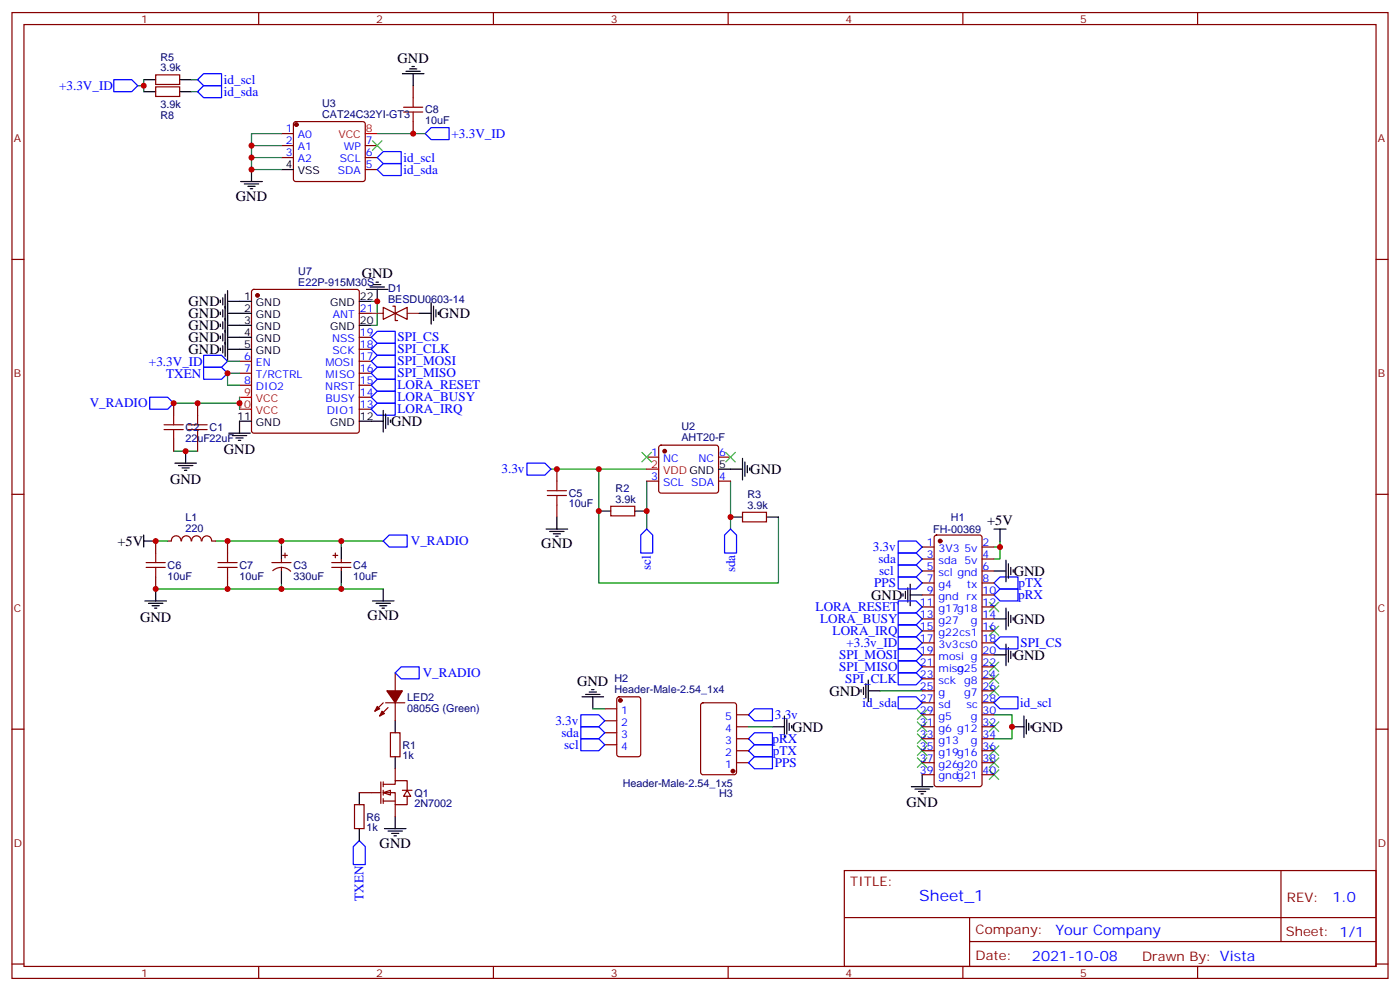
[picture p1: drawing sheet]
<svg xmlns="http://www.w3.org/2000/svg" width="412mm" height="292mm" viewBox="0 0 412 292" stroke-linecap="round" stroke-linejoin="round" font-family="sans-serif">
<g fill="none" stroke="#870000" stroke-width=".35">
<path d="M3.5 3.7h405.4v284.3h-405.4zM7.1 7.2h398.2v277.3h-398.2zM76.2 3.7v3.5M145.3 3.7v3.5M214.5 3.7v3.5M283.6 3.7v3.5M352.8 3.7v3.5M45.9 25.6h7v2.8h-7zM45.9 22h7v2.9h-7zM82.9 39.3h3.5M86.7 36l.4-.2h19.8l.5 .2 .2 .5v16.2l-.2 .5-.5 .2h-19.8l-.5-.2-.2-.5v-16.2zM121.7 25.2v3.6"/>
<path d="M121.7 35.8v3.5M82.9 42.9h3.5M82.9 46.4h3.5M107.6 42.9h3.5M107.6 46.4h3.5M107.6 49.9h3.5M3.5 76.4h3.6M405.3 76.4h3.6M74.3 85.4l.5-.2h30.3l.5 .2 .2 .5v40.9l-.2 .5-.5 .2h-30.3l-.5-.2-.2-.5v-40.9zM105.8 99.3h3.6M105.8 92.3h3.6M112.9 90.5l3.5 1.8-3.5 1.7z"/>
<path d="M115.7 90.1h.7v4.3h.7M116.4 92.3l3.5-1.8v3.5zM51.2 118.7v3.5M58.2 118.7v3.5M70.6 106.4h3.5M70.6 109.9h3.5M70.6 113.4h3.5M105.8 106.4h3.6M105.8 109.9h3.6M105.8 113.4h3.6M105.8 116.9h3.6M105.8 102.8h3.6"/>
<path d="M51.2 129.3v3.5M58.2 129.3v3.5M105.8 120.5h3.6M3.5 145.5h3.6M49.4 159.3h1M50.5 159.3a1.41 1.41 0 0 1 1.4-1.6 1.41 1.41 0 0 1 1.4 1.6M53.5 159.3a1.41 1.41 0 0 1 1.4-1.6 1.41 1.41 0 0 1 1.4 1.6M56.5 159.3a1.41 1.41 0 0 1 1.4-1.6 1.41 1.41 0 0 1 1.4 1.6M59.5 159.3a1.41 1.41 0 0 1 1.4-1.5 1.41 1.41 0 0 1 1.4 1.5M62.4 159.3h1.1M405.3 145.5h3.6M80.1 165.6h5.6"/>
<path d="M80.4 168a3.8 3.8 0 0 1 5.2 .2M82.9 164.6v1M82.9 167v1.1M83.3 163.5h1.4M84 162.8v1.4M116.4 198.1v5.3M3.5 214.7h3.6M112.9 206.9l-2.5 2.5M113.6 206.9h5.6M114.3 208.3l-2.5 2.5M115 215.7h2.8v7.1h-2.8zM116.4 206.9v5.3"/>
<path d="M405.3 214.7h3.6M104.4 236.9h2.8v7h-2.8zM248.7 256.3h156.6v28.2h-156.6zM377.3 256.3v20.9M248.7 270.1h156.5M285.6 277.2h119.6M285.6 270.1v14.2M3.5 283.8h3.6M76.2 284.5v3.5M145.3 284.5v3.5M214.5 284.5v3.5M283.6 284.5v3.5"/>
<path d="M352.8 284.5v3.5M405.3 283.8h3.6"/>
</g>
<g fill="#870000" stroke="#870000" stroke-width=".35">
<path d="M112.5 209.4l.7 .7-1.4 .7z"/>
<path d="M111.1 208l.7 .7-1.4 .7z"/>
<path d="M113.9 203.4h4.6l-2.1 3.5z"/>
<circle cx="75.8" cy="87" r=".53"/>
<circle cx="87.3" cy="36.7" r=".53"/>
</g>
<g fill="none" stroke="#000" stroke-width=".35">
<path d="M121.4 19.6h.7M42.3 27h3.6M42.3 23.5h3.6M52.9 27h3.5M52.9 23.5h3.5M118.5 21.7h6.4M119.6 21h4.2M120.6 20.3h2.2M121.7 21.7v3.5M70.9 53.4h6.4M72 54.2h4.2M73 54.9h2.1"/>
<path d="M73.7 55.6h.7M74.1 49.9v3.5M82.9 49.9h3.5M64.9 88.4v.7M64.9 91.9v.7M64.9 95.4v.7M64.9 99v.7M65.6 87.7v2.1M65.6 91.2v2.1M65.6 94.7v2.1M65.6 98.2v2.2M66.3 86.6v18.4"/>
<path d="M67 88.7h7.1M67 92.3h7.1M67 95.8h7.1M67 99.3h7.1M67 85.5v20.5M105.8 88.7h3.6M105.8 95.8h3.6M107.9 85.2h6.4M109 84.5h4.2M110.1 83.8h2.1M110.8 83.1h.7M111.1 85.2v3.5"/>
<path d="M123.5 92.3h3.5M127 89.1v6.3M127.7 90.1v4.3M128.4 91.2v2.1M129.1 91.9v.7M64.9 102.5v.7M65.6 101.8v2.1M67 102.8h7.1M51.5 136.3h6.4M52.6 137.1h4.2M53.6 137.8h2.1M54.3 138.5h.7"/>
<path d="M54.7 132.8v3.5M67.4 127.5h6.3M68.4 128.2h4.3M69.5 128.9h2.1M70.2 129.6h.7M74.1 124h-3.5v3.5M105.8 124h7.1M112.9 120.8v6.4M113.6 121.9v4.2M114.3 122.9v2.2M115 123.6v.8M42.3 159.3h3.6"/>
<path d="M42.3 157.5v3.5M292.8 155.8h3.5M294.6 155.8v3.5M42.7 176.9h6.3M43.7 177.6h4.3M44.8 178.3h2.1M45.5 179h.7M45.9 173.4v3.5M82.9 161v3.6M82.9 168.1v3.5M109.7 176.9h6.4M110.8 177.6h4.2"/>
<path d="M111.8 178.3h2.1M112.5 179h.7M112.9 173.4v3.5M266 174.8v.7M266.7 174.1v2.1M267.4 173v4.3M268.1 175.2h3.5M268.1 172v6.3M292.8 168.1h3.5M296.3 164.9v6.4M296.3 179v6.4M297 166v4.2"/>
<path d="M297.7 167v2.2M298.4 167.7v.8M292.8 182.2h3.5M292.8 192.8h3.5M296.3 189.6v6.4M297 180.1v4.2M297 190.7v4.2M297.7 181.2v2.1M297.7 191.7v2.2M298.4 181.9v.7M298.4 192.4v.7M116.4 212.2v3.5"/>
<path d="M253.6 203v.7M254.4 202.3v2.1M255.1 201.3v4.2M255.8 203.4h3.5M255.8 200.2v6.4M298.1 214h3.5M301.6 210.8v6.3M302.3 211.8v4.3M303 212.9v2.1M303.7 213.6v.7M105.8 233.4v3.5M116.4 222.8v3.5"/>
<path d="M268.5 231.6h6.3M269.5 232.3h4.3M270.6 233h2.1M271.3 233.7h.7M271.6 228.1v3.5M105.8 243.9v3.6M113.2 243.9h6.4M114.3 244.7h4.2M115.4 245.4h2.1M116.1 246.1h.7M116.4 240.4v3.5"/>
</g>
<path d="M107.6 39.3h3.5M70.6 116.9h3.5M70.6 120.5h3.5" fill="none" stroke="#f00" stroke-width=".35"/>
<g fill="none" stroke="#00f" stroke-width=".35">
<path d="M33.5 23.5h5.3l1.8 1.7-1.8 1.8h-5.3zM60 25.2h5.3v3.6h-5.3l-1.8-1.8zM60 21.7h5.3v3.5h-5.3l-1.8-1.7zM125.2 39.3l1.8-1.7h5.3v3.5h-5.3zM111.1 49.9l1.8-1.7h5.3v3.5h-5.3zM111.1 46.4l1.8-1.8h5.3v3.6h-5.3zM109.4 99.3l1.7-1.8h5.3v3.6h-5.3zM44.1 116.9h5.3l1.8 1.8-1.8 1.8h-5.3zM60 108.1h5.3l1.7 1.8-1.7 1.8h-5.3zM109.4 106.4l1.7-1.8h5.3v3.5h-5.3zM109.4 109.9l1.7-1.8h5.3v3.6h-5.3zM109.4 113.4l1.7-1.7h5.3v3.5h-5.3z"/>
<path d="M109.4 116.9l1.7-1.7h5.3v3.5h-5.3zM109.4 102.8l1.7-1.7h5.3v3.5h-5.3zM109.4 120.5l1.7-1.8h5.3v3.5h-5.3zM112.9 159.3l1.8-1.8h5.2v3.5h-5.2zM264.6 166.3h5.3l1.7 1.8-1.7 1.8h-5.3zM264.6 162.8h5.3l1.7 1.8-1.7 1.7h-5.3zM264.6 176.9h5.3l1.7 1.8-1.7 1.7h-5.3zM294.6 173.4h5.3v3.5h-5.3l-1.8-1.7zM294.6 169.9h5.3v3.5h-5.3l-1.8-1.8zM264.6 187.5h5.3l1.7 1.8-1.7 1.7h-5.3zM264.6 198.1h5.3l1.7 1.7-1.7 1.8h-5.3zM264.6 184h5.3l1.7 1.7-1.7 1.8h-5.3z"/>
<path d="M264.6 180.4h5.3l1.7 1.8-1.7 1.8h-5.3zM264.6 194.6h5.3l1.7 1.7-1.7 1.8h-5.3zM264.6 191h5.3l1.7 1.8-1.7 1.8h-5.3zM294.6 187.5h5.3v3.5h-5.3l-1.8-1.7zM264.6 205.1h5.3l1.7 1.8-1.7 1.8h-5.3zM292.8 206.9l1.8-1.8h5.3v3.6h-5.3zM105.8 247.5l1.8 1.7v5.3h-3.5v-5.3z"/>
</g>
<g fill="none" stroke="#008700" stroke-width=".35">
<path d="M40.6 25.2h1.7M42.3 23.5v3.5M56.4 27h1.8M56.4 23.5h1.8M82.9 39.3h-8.8v10.6h8.8M111.1 39.3h14.1M74.1 46.4h8.8M74.1 42.9h8.8M109.4 88.7h1.7v7.1h-1.7M51.2 118.7h19.4M70.6 109.9h-3.6v3.5h3.6M70.6 116.9v3.6"/>
<path d="M51.2 132.8h7M45.9 159.3h3.5M63.5 159.3h49.4M82.9 159.3v1.7M100.5 159.3v1.7M294.6 159.3v5.3h-1.8M82.9 171.6v1.8h-37M292.8 161h1.8M259.3 203.4h12.3M292.8 210.4h5.3v7.1h-5.3"/>
</g>
<path d="M109.4 92.3h3.5M119.9 92.3h3.6" fill="none" stroke="#8c2424" stroke-width=".35"/>
<path d="M118.9 33h5.6M118.9 31.6h5.6M121.7 28.8v2.8M121.7 33v2.8M48.3 126.5h5.7M48.3 125.1h5.7M51.2 122.2v2.9M51.2 126.5v2.8M55.4 126.5h5.6M55.4 125.1h5.6M58.2 122.2v2.9M58.2 126.5v2.8" fill="none" stroke="#a10000" stroke-width=".35"/>
<g fill="none" stroke="#3c3" stroke-width=".35">
<path d="M109.7 41.5l2.8 2.8M112.5 41.5l-2.8 2.8M291.4 177.3l2.8 2.8M294.2 177.3l-2.8 2.8M291.4 194.9l2.8 2.8M291.4 184.3l2.8 2.8M291.4 198.4l2.8 2.9M294.2 194.9l-2.8 2.8M294.2 198.4l-2.8 2.9M294.2 184.3l-2.8 2.8M270.2 209l2.8 2.8M270.2 212.5l2.8 2.9"/>
<path d="M270.2 216.1l2.8 2.8M270.2 219.6l2.8 2.8M273 209l-2.8 2.8M273 212.5l-2.8 2.9M273 216.1l-2.8 2.8M273 219.6l-2.8 2.8M291.4 212.5l2.8 2.9M291.4 202l2.8 2.8M291.4 219.6l2.8 2.8M294.2 202l-2.8 2.8M294.2 212.5l-2.8 2.9M294.2 219.6l-2.8 2.8"/>
<path d="M270.2 223.1l2.8 2.9M273 223.1l-2.8 2.9M291.4 226.7l2.8 2.8M291.4 223.1l2.8 2.9M294.2 226.7l-2.8 2.8M294.2 223.1l-2.8 2.9"/>
</g>
<g fill="#fff" stroke="#870000" stroke-width=".35">
<path d="M112.9 233.4l2.1-.7v1.4z"/>
<path d="M119.9 232.7l1.1 1.7h-2.1z"/>
</g>
<g fill="none" stroke="#870000" stroke-width=".35">
<path d="M164 138.1v3.5M190.5 134.6h3.5M194.3 131.3l.4-.2h16.3l.5 .2 .2 .5v12.7l-.3 .5-.4 .2h-16.3l-.5-.3-.2-.4v-12.7zM211.7 134.6h3.5M45.9 159.3v3.5M67 159.3v3.5M164 148.7v3.5M179.9 149h7.1v2.9h-7.1zM190.5 141.6h3.5M211.7 141.6h3.5M218.7 150.8h7.1v2.8h-7.1zM45.9 169.9v3.5"/>
<path d="M67 169.9v3.5M97.7 165.6h5.7M97.7 167h5.7M98.1 163.5h1.4M98.8 162.8v1.4M100.5 164.6v1M100.5 167v1.1M178.2 208.7h3.5M178.2 212.2h3.5M178.2 215.7h3.5M178.2 219.3h3.5M181.9 205.3l.5-.2h5.6l.7 .5v16.5l-.4 .6-5.9 .1-.7-.5v-16.5z"/>
<path d="M206.6 207.1l.5-.2h9.2l.6 .4 .1 20.1-.5 .6-9.4 .1-.7-.5v-20zM217 217.5h3.5M217 214h3.5M217 210.4h3.5M105.8 233.4h6.4M112.2 230.2v6.3M112.9 230.9h3.5v-1.1h3.5v2.9M112.9 233.4h3.5v3.5h3.5v-2.5M112.9 235.8h3.5M112.9 230.2v1.4M112.9 232.7v1.4M112.9 235.1v1.4"/>
<path d="M116.4 226.3v3.5M116.4 236.9v3.5M118.5 232.7h2.9M217 224.5h3.5M217 221h3.5"/>
</g>
<path d="M67 106.4h3.6M162.3 138.1h28.2M176.4 138.1v33.5h52.9v-19.4M190.5 141.6v14.2M215.2 141.6v14.2M82.9 173.4h30M100.5 171.6v1.8M174.6 208.7h3.6M220.5 214h7" fill="none" stroke="#008700" stroke-width=".35"/>
<g fill="none" stroke="#000" stroke-width=".35">
<path d="M211.7 138.1h7M218.7 134.9v6.4M219.4 136v4.2M220.1 137.1v2.1M220.8 137.8v.7M160.9 155.8h6.3M161.9 156.5h4.3M163 157.2h2.1M163.7 157.9h.7M164 152.2v3.6M176.4 150.5h3.5M187 150.5h3.5"/>
<path d="M215.2 152.2h3.5M225.8 152.2h3.5M100.5 161v3.6M100.5 168.1v3.5M171.4 205.1h6.4M172.5 204.4h4.2M173.6 203.7h2.1M174.3 203h.7M174.6 205.1v3.6M227.5 214h3.6M231.1 210.8v6.3M231.8 211.8v4.3"/>
<path d="M232.5 212.9v2.1M233.2 213.6v.7"/>
</g>
<g fill="none" stroke="#00f" stroke-width=".35">
<path d="M60 104.6h5.3l1.7 1.8-1.7 1.7h-5.3zM155.2 136.3h5.3l1.8 1.8-1.8 1.8h-5.3zM190.5 155.8l1.8 1.7v5.3h-3.6v-5.3zM215.2 155.8l1.8 1.7v5.3h-3.6v-5.3zM264.6 159.3h5.3l1.7 1.7-1.7 1.8h-5.3zM264.6 169.9h5.3l1.7 1.7-1.7 1.8h-5.3zM116.4 198.1l1.8-1.8h5.3v3.5h-5.3zM171.1 210.4h5.3l1.8 1.8-1.8 1.8h-5.3zM171.1 217.5h5.3l1.8 1.8-1.8 1.7h-5.3zM171.1 214h5.3l1.8 1.7-1.8 1.8h-5.3zM222.2 208.7h5.3v3.5h-5.3l-1.7-1.8zM222.2 215.7h5.3v3.6h-5.3l-1.7-1.8z"/>
<path d="M222.2 219.3h5.3v3.5h-5.3l-1.7-1.8zM222.2 222.8h5.3v3.5h-5.3l-1.7-1.8z"/>
</g>
<g fill="#870000" stroke="#870000" stroke-width=".35">
<circle cx="195.8" cy="132.8" r=".53"/>
<circle cx="182.7" cy="206.2" r=".53"/>
<circle cx="215.9" cy="227" r=".53"/>
</g>
<path d="M190.5 138.1h3.5" fill="none" stroke="#f00" stroke-width=".35"/>
<path d="M189.1 133.2l2.8 2.8M191.9 133.2l-2.8 2.8M213.8 133.2l2.8 2.8M216.6 133.2l-2.8 2.8" fill="none" stroke="#3c3" stroke-width=".35"/>
<path d="M161.2 145.9h5.7M161.2 144.5h5.7M164 141.6v2.9M164 145.9v2.8M43 167h5.7M43 165.6h5.7M45.9 162.8v2.8M45.9 167v2.9M64.2 167h5.6M64.2 165.6h5.6M67 162.8v2.8M67 167v2.9" fill="none" stroke="#a10000" stroke-width=".35"/>
<g fill="#c00">
<circle cx="111.1" cy="88.7" r=".88"/>
<circle cx="54.7" cy="132.8" r=".88"/>
<circle cx="70.6" cy="118.7" r=".88"/>
<circle cx="67" cy="109.9" r=".88"/>
<circle cx="100.5" cy="159.3" r=".88"/>
<circle cx="82.9" cy="159.3" r=".88"/>
<circle cx="58.2" cy="118.7" r=".88"/>
<circle cx="51.2" cy="118.7" r=".88"/>
<circle cx="121.7" cy="39.3" r=".88"/>
<circle cx="74.1" cy="46.4" r=".88"/>
<circle cx="74.1" cy="42.9" r=".88"/>
<circle cx="74.1" cy="49.9" r=".88"/>
<circle cx="298.1" cy="214" r=".88"/>
<circle cx="294.6" cy="161" r=".88"/>
<circle cx="42.3" cy="25.2" r=".88"/>
<circle cx="176.4" cy="138.1" r=".88"/>
<circle cx="82.9" cy="173.4" r=".88"/>
<circle cx="190.5" cy="150.5" r=".88"/>
<circle cx="176.4" cy="150.5" r=".88"/>
<circle cx="215.2" cy="152.2" r=".88"/>
<circle cx="164" cy="138.1" r=".88"/>
<circle cx="100.5" cy="173.4" r=".88"/>
<circle cx="45.9" cy="173.4" r=".88"/>
<circle cx="45.9" cy="159.3" r=".88"/>
<circle cx="67" cy="173.4" r=".88"/>
<circle cx="67" cy="159.3" r=".88"/>
</g>
<g fill="none" stroke="#870000" stroke-width=".35">
<path d="M275.4 157.7l.5-.2h12.7l.5 .2 .2 .5v72.7l-.3 .5-.4 .2h-12.7l-.5-.2-.2-.5v-72.7zM271.6 161h3.6M271.6 164.6h3.6M271.6 168.1h3.6M271.6 171.6h3.6M271.6 175.2h3.6M271.6 178.7h3.6M289.3 161h3.5M289.3 164.6h3.5M289.3 168.1h3.5M289.3 171.6h3.5M289.3 175.2h3.5"/>
<path d="M289.3 178.7h3.5M271.6 182.2h3.6M271.6 185.7h3.6M271.6 189.3h3.6M271.6 199.8h3.6M271.6 192.8h3.6M271.6 196.3h3.6M289.3 182.2h3.5M289.3 185.7h3.5M289.3 189.3h3.5M289.3 199.8h3.5M289.3 192.8h3.5"/>
<path d="M289.3 196.3h3.5M271.6 217.5h3.6M271.6 214h3.6M271.6 210.4h3.6M271.6 206.9h3.6M271.6 203.4h3.6M289.3 217.5h3.5M289.3 214h3.5M289.3 210.4h3.5M289.3 206.9h3.5M289.3 203.4h3.5M271.6 228.1h3.6"/>
<path d="M271.6 224.5h3.6M271.6 221h3.6M289.3 228.1h3.5M289.3 224.5h3.5M289.3 221h3.5"/>
</g>
<circle cx="276.9" cy="159.3" r=".53" fill="#870000" stroke="#870000" stroke-width=".35"/>
<text font-size="4.6" fill="#00f" x="270.8" y="265.3">Sheet_1</text>
<g font-size="4.2">
<text x="117.1" y="18.5">GND</text>
<text x="69.5" y="59.1">GND</text>
<text x="106.5" y="82">GND</text>
<text x="55.6" y="93.6">GND</text>
<text x="55.6" y="90.1">GND</text>
<text x="129.3" y="93.7">GND</text>
<text x="55.6" y="100.7">GND</text>
<text x="55.6" y="97.1">GND</text>
<text x="55.6" y="104.2">GND</text>
<text x="115.2" y="125.4">GND</text>
<text x="66" y="133.5">GND</text>
<text x="50.1" y="142.3">GND</text>
<text x="221" y="139.5">GND</text>
<text x="290.8" y="154.7">+5V</text>
<text x="34.6" y="160.7">+5V</text>
<text x="159.5" y="161.4">GND</text>
<text x="298.6" y="169.5">GND</text>
<text x="256.6" y="176.6">GND</text>
<text x="41.3" y="183">GND</text>
<text x="108.3" y="182.6">GND</text>
<text x="298.6" y="183.6">GND</text>
<text x="298.6" y="194.2">GND</text>
<text x="170" y="202">GND</text>
<text x="244.3" y="204.8">GND</text>
<text x="233.4" y="215.4">GND</text>
<text x="303.9" y="215.4">GND</text>
<text x="267.1" y="237.6">GND</text>
<text x="111.8" y="249.6">GND</text>
</g>
<g font-size="4.2" fill="#00f">
<text x="392.5" y="265.6">1.0</text>
<text x="310.9" y="275.1">Your Company</text>
<text x="304" y="282.9">2021-10-08</text>
</g>
<g font-size="3.9" fill="#00f">
<text x="17.4" y="26.5">+3.3V_ID</text>
<text x="66" y="28.3">id_sda</text>
<text x="66" y="24.7">id_scl</text>
<text x="133" y="40.6">+3.3V_ID</text>
<text x="118.9" y="47.7">id_scl</text>
<text x="118.9" y="51.2">id_sda</text>
<text x="117.1" y="100.5">SPI_CS</text>
<text x="43.9" y="107.7">+3.3V_ID</text>
<text x="117.1" y="107.5">SPI_MOSI</text>
<text x="117.1" y="104">SPI_CLK</text>
<text x="48.9" y="111.1">TXEN</text>
<text x="117.1" y="111">SPI_MISO</text>
<text x="26.4" y="119.9">V_RADIO</text>
<text x="117.1" y="114.6">LORA_RESET</text>
<text x="117.1" y="118.1">LORA_BUSY</text>
<text x="117.1" y="121.7">LORA_IRQ</text>
<text x="147.7" y="139.4">3.3v</text>
<text x="121" y="160.4">V_RADIO</text>
<text x="191.7" y="167.7" transform="rotate(-90 191.7 167.7)">scl</text>
<text x="257.1" y="162.3">3.3v</text>
<text x="258.8" y="165.8">sda</text>
<text x="216.5" y="168.5" transform="rotate(-90 216.5 168.5)">sda</text>
<text x="257.5" y="172.9">PPS</text>
<text x="259" y="169.3">scl</text>
<text x="300" y="172.8">pTX</text>
<text x="240.3" y="180">LORA_RESET</text>
<text x="299.9" y="176.4">pRX</text>
<text x="241.6" y="183.5">LORA_BUSY</text>
<text x="245.3" y="187">LORA_IRQ</text>
<text x="249.3" y="190.5">+3.3v_ID</text>
<text x="300.6" y="190.4">SPI_CS</text>
<text x="247.1" y="197.7">SPI_MISO</text>
<text x="247.1" y="194.1">SPI_MOSI</text>
<text x="124.5" y="199.2">V_RADIO</text>
<text x="248.9" y="201.1">SPI_CLK</text>
<text x="254.1" y="208.1">id_sda</text>
<text x="300.6" y="208.1">id_scl</text>
<text x="163.6" y="213.5">3.3v</text>
<text x="228.2" y="211.7">3.3v</text>
<text x="165.4" y="217">sda</text>
<text x="166.2" y="220.4">scl</text>
<text x="227.6" y="218.7">pRX</text>
<text x="227.7" y="222.2">pTX</text>
<text x="228.2" y="225.9">PPS</text>
<text x="107.1" y="265.3" transform="rotate(-90 107.1 265.3)">TXEN</text>
</g>
<g font-size="3.9" fill="#800">
<text x="250.5" y="260.9">TITLE:</text>
<text x="379.1" y="265.6">REV:</text>
<text x="287.4" y="275.1">Company:</text>
<text x="378.7" y="275.7">Sheet: 1/1</text>
<text x="287.4" y="282.8">Date:</text>
<text x="336.4" y="282.8">Drawn By: Vista</text>
</g>
<g font-size="3.2" fill="#800">
<text x="41.6" y="6.7">1</text>
<text x="110.8" y="6.7">2</text>
<text x="179.9" y="6.7">3</text>
<text x="249.1" y="6.7">4</text>
<text x="318.2" y="6.7">5</text>
<text x="4.1" y="41.8">A</text>
<text x="405.9" y="41.8">A</text>
<text x="4.1" y="110.9">B</text>
<text x="405.9" y="110.9">B</text>
<text x="4.1" y="180.1">C</text>
<text x="405.9" y="180.1">C</text>
<text x="4.1" y="249.2">D</text>
<text x="405.9" y="249.2">D</text>
<text x="41.6" y="287.5">1</text>
<text x="110.8" y="287.5">2</text>
<text x="179.9" y="287.5">3</text>
<text x="249.1" y="287.5">4</text>
<text x="318.2" y="287.5">5</text>
</g>
<g font-size="3.2" fill="#000080">
<text x="47.3" y="17.8">R5</text>
<text x="47.3" y="21">3.9k</text>
<text x="47.3" y="31.9">3.9k</text>
<text x="47.3" y="35.1">R8</text>
<text x="94.9" y="34.7">CAT24C32YI-GT3</text>
<text x="94.9" y="31.6">U3</text>
<text x="125.2" y="33.3">C8</text>
<text x="125.2" y="36.5">10uF</text>
<text x="87.9" y="81">U7</text>
<text x="87.9" y="84.1">E22P-915M30S</text>
<text x="114.3" y="89.1">BESDU0603-14</text>
<text x="114.3" y="85.9">D1</text>
<text x="54.7" y="130.1">22uF22uF</text>
<text x="54.7" y="126.9">C2</text>
<text x="61.7" y="126.9">C1</text>
<text x="200.7" y="129.9">AHT20-F</text>
<text x="200.7" y="126.7">U2</text>
<text x="167.6" y="149.4">10uF</text>
<text x="167.6" y="146.2">C5</text>
<text x="181.3" y="148">3.9k</text>
<text x="181.3" y="144.8">R2</text>
<text x="220.1" y="149.8">3.9k</text>
<text x="220.1" y="146.6">R3</text>
<text x="54.6" y="153.5">L1</text>
<text x="280.1" y="153.3">H1</text>
<text x="54.6" y="156.7">220</text>
<text x="274.9" y="156.9">FH-00369</text>
<text x="49.4" y="167.5">C6</text>
<text x="70.6" y="167.5">C7</text>
<text x="86.4" y="167.5">C3</text>
<text x="104.1" y="167.5">C4</text>
<text x="49.4" y="170.6">10uF</text>
<text x="70.6" y="170.6">10uF</text>
<text x="86.4" y="170.6">330uF</text>
<text x="104.1" y="170.6">10uF</text>
<text x="181" y="200.9">H2</text>
<text x="119.9" y="209.5">0805G (Green)</text>
<text x="119.9" y="206.3">LED2</text>
<text x="181" y="204.1">Header-Male-2.54_1x4</text>
<text x="118.5" y="220.4">R1</text>
<text x="118.5" y="223.6">1k</text>
<text x="183.4" y="231.6">Header-Male-2.54_1x5</text>
<text x="122.1" y="237.6">2N7002</text>
<text x="122.1" y="234.5">Q1</text>
<text x="211.8" y="234.8">H3</text>
<text x="107.9" y="244.8">1k</text>
<text x="107.9" y="241.6">R6</text>
</g>
<g font-size="3.2" fill="#00f">
<text x="84.2" y="39">1</text>
<text x="87.7" y="40.7">A0</text>
<text x="84.2" y="42.5">2</text>
<text x="84.2" y="46">3</text>
<text x="87.7" y="44.3">A1</text>
<text x="87.7" y="47.8">A2</text>
<text x="100.1" y="47.8">SCL</text>
<text x="101.2" y="44.3">WP</text>
<text x="107.8" y="46">6</text>
<text x="107.8" y="42.5">7</text>
<text x="99.5" y="51.3">SDA</text>
<text x="107.8" y="49.6">5</text>
<text x="98" y="93.7">ANT</text>
<text x="106" y="91.9">21</text>
<text x="97.8" y="100.7">NSS</text>
<text x="106" y="99">19</text>
<text x="71.9" y="106">6</text>
<text x="75.4" y="107.8">EN</text>
<text x="95.9" y="107.8">MOSI</text>
<text x="97.9" y="104.2">SCK</text>
<text x="106" y="106">17</text>
<text x="106" y="102.5">18</text>
<text x="71.9" y="109.5">7</text>
<text x="71.9" y="113.1">8</text>
<text x="75.4" y="111.3">T/RCTRL</text>
<text x="95.9" y="111.3">MISO</text>
<text x="106" y="113.1">15</text>
<text x="106" y="109.5">16</text>
<text x="75.4" y="114.8">DIO2</text>
<text x="95.8" y="114.8">NRST</text>
<text x="95.9" y="118.4">BUSY</text>
<text x="106" y="116.6">14</text>
<text x="96.2" y="121.9">DIO1</text>
<text x="106" y="120.1">13</text>
<text x="191.8" y="134.2">1</text>
<text x="195.3" y="136">NC</text>
<text x="205.8" y="136">NC</text>
<text x="211.8" y="134.2">6</text>
<text x="191.8" y="141.3">3</text>
<text x="195.3" y="143.1">SCL SDA</text>
<text x="211.8" y="141.3">4</text>
<text x="273" y="160.7">1</text>
<text x="289.5" y="160.7">2</text>
<text x="273" y="164.2">3</text>
<text x="273" y="167.7">5</text>
<text x="276.5" y="162.5">3V3</text>
<text x="276.5" y="166">sda 5v</text>
<text x="284.1" y="162.5">5v</text>
<text x="289.5" y="167.7">6</text>
<text x="289.5" y="164.2">4</text>
<text x="273" y="171.3">7</text>
<text x="276.5" y="169.5">scl gnd</text>
<text x="276.5" y="173">g4</text>
<text x="284.8" y="173">tx</text>
<text x="289.5" y="171.3">8</text>
<text x="271" y="178.3">11</text>
<text x="273" y="174.8">9</text>
<text x="276.5" y="176.6">gnd</text>
<text x="284.7" y="176.6">rx</text>
<text x="289.5" y="178.3">12</text>
<text x="289.5" y="174.8">10</text>
<text x="271" y="181.9">13</text>
<text x="271" y="185.4">15</text>
<text x="276.5" y="180.1">g17g18</text>
<text x="276.5" y="183.6">g27</text>
<text x="286" y="183.6">g</text>
<text x="289.5" y="185.4">16</text>
<text x="289.5" y="181.9">14</text>
<text x="271" y="188.9">17</text>
<text x="276.5" y="187.1">g22cs1</text>
<text x="276.5" y="190.7">3v3cs0</text>
<text x="289.5" y="188.9">18</text>
<text x="271" y="192.4">19</text>
<text x="271" y="196">21</text>
<text x="276.5" y="194.2">mosi g</text>
<text x="276.5" y="197.7">miso</text>
<text x="282" y="197.7">g25</text>
<text x="289.5" y="196">22</text>
<text x="289.5" y="192.4">20</text>
<text x="271" y="199.5">23</text>
<text x="271" y="203">25</text>
<text x="276.5" y="201.3">sck</text>
<text x="284" y="201.3">g8</text>
<text x="289.5" y="203">26</text>
<text x="289.5" y="199.5">24</text>
<text x="271" y="206.6">27</text>
<text x="276.5" y="204.8">g</text>
<text x="276.5" y="208.3">sd</text>
<text x="284" y="204.8">g7</text>
<text x="284.7" y="208.3">sc</text>
<text x="289.5" y="206.6">28</text>
<text x="183" y="210.1">1</text>
<text x="183" y="213.6">2</text>
<text x="213.6" y="215.4">4</text>
<text x="213.6" y="211.8">5</text>
<text x="271" y="210.1">29</text>
<text x="271" y="213.6">31</text>
<text x="276.5" y="211.8">g5</text>
<text x="276.5" y="215.4">g6 g12</text>
<text x="286" y="211.8">g</text>
<text x="289.5" y="213.6">32</text>
<text x="289.5" y="210.1">30</text>
<text x="183" y="217.1">3</text>
<text x="183" y="220.7">4</text>
<text x="213.6" y="218.9">3</text>
<text x="271" y="217.1">33</text>
<text x="271" y="220.7">35</text>
<text x="276.5" y="218.9">g13</text>
<text x="286" y="218.9">g</text>
<text x="289.5" y="220.7">36</text>
<text x="289.5" y="217.1">34</text>
<text x="213.6" y="226">1</text>
<text x="213.6" y="222.4">2</text>
<text x="271" y="224.2">37</text>
<text x="271" y="227.7">39</text>
<text x="276.5" y="222.4">g19g16</text>
<text x="276.5" y="226">g26g20</text>
<text x="289.5" y="227.7">40</text>
<text x="289.5" y="224.2">38</text>
<text x="276.5" y="229.5">gndg21</text>
</g>
<g font-size="3.2" fill="#f00">
<text x="99.7" y="40.7">VCC</text>
<text x="107.8" y="39">8</text>
<text x="71.9" y="116.6">9</text>
<text x="75.4" y="118.4">VCC</text>
<text x="69.9" y="120.1">10</text>
<text x="75.4" y="121.9">VCC</text>
<text x="191.8" y="137.8">2</text>
<text x="195.3" y="139.5">VDD GND</text>
</g>
<g font-size="3.2">
<text x="84.2" y="49.6">4</text>
<text x="87.7" y="51.3">VSS</text>
<text x="71.9" y="88.4">1</text>
<text x="106" y="88.4">22</text>
<text x="71.9" y="91.9">2</text>
<text x="71.9" y="95.4">3</text>
<text x="75.4" y="90.1">GND</text>
<text x="75.4" y="93.7">GND</text>
<text x="97.2" y="90.1">GND</text>
<text x="106" y="95.4">20</text>
<text x="71.9" y="99">4</text>
<text x="75.4" y="97.2">GND</text>
<text x="75.4" y="100.7">GND</text>
<text x="97.2" y="97.2">GND</text>
<text x="71.9" y="102.5">5</text>
<text x="75.4" y="104.2">GND</text>
<text x="69.9" y="123.6">11</text>
<text x="75.4" y="125.4">GND</text>
<text x="97.2" y="125.4">GND</text>
<text x="106" y="123.6">12</text>
<text x="211.8" y="137.8">5</text>
</g>
</svg>
